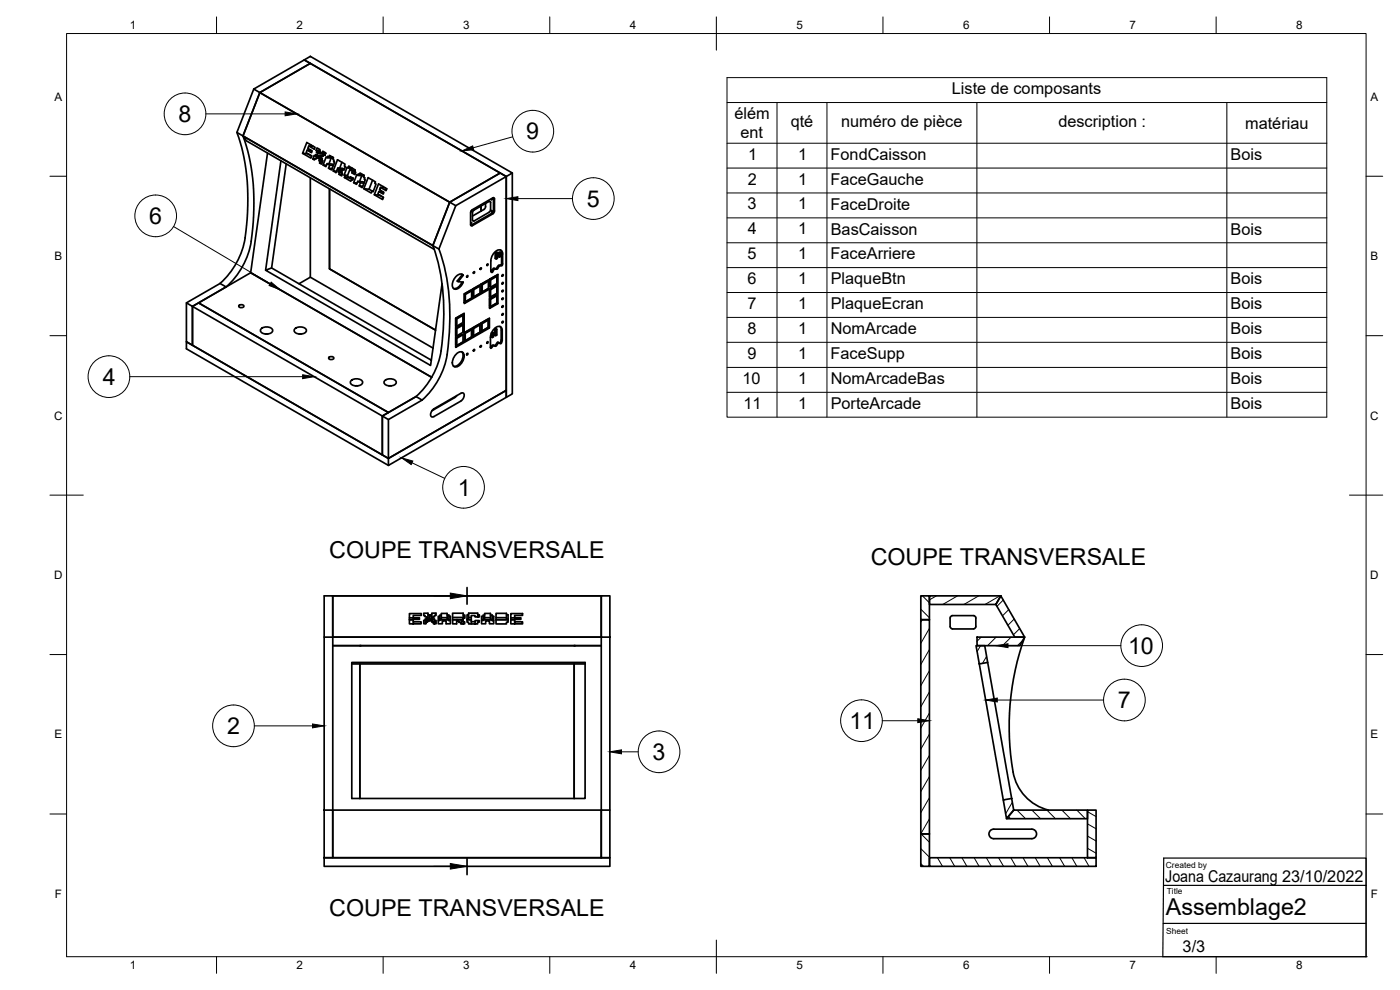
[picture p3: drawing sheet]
<svg xmlns="http://www.w3.org/2000/svg" width="420mm" height="297mm" viewBox="0 0 420 297" stroke-linecap="round" stroke-linejoin="round" font-family="sans-serif">
<!-- layer: Visible -->
<g fill="none" stroke="#000" stroke-width=".51">
<path d="M91.3 18l1.8-1.1 60.7 35-1.9 1.1zM71.1 39.7l1.8 1.1a64.6 64.6 0 0 1 1.7 35.1 23.8 23.8 0 0 1-6.7 10.2M76.2 26.7l-5.1 13a65.1 65.1 0 0 1 2.5 31.7M76.2 26.7l1.8 1.1-5.1 13M76.2 26.7l15.1-8.7 1.8 1-15.1 8.8M78 27.8l-5.1 13 57 32.9 5.1-13M78 27.8l15.1-8.8 57 32.9-15.1 8.8zM78 27.8l57 32.9M80.3 45.9l-5.1 35.9-15.6 9.1 57 32.9M84.3 48.2l-4.6 32.9M85.9 49.2l-4.4 31.2M92.4 46.1v.1"/>
<path d="M92.7 43.8l1.6 1 .3-.6-2.5-1.4-1.3 3.2 1.6 .2 1.2 .6M92.9 44.8l-.1 .3M93.1 53.3v29.9l-3.4 1.9M93.4 43.5l-.1 .4M93.5 45.2l-1.3-.2-.3 .8 1.7 1-.3 .6-2.5-1.4M94.1 43.9l-1.4-.1-.3 .7 1.3 .8-.2 .5-1.3-.8M94.6 46.8l-.3-.1-.4 1 .5 .1M94.8 45.2l1.1 .2M94.9 47.5h-.3l-.2 .5-.5-.3M95 45.7l1 .3M95.1 46.6l-.4-.2-.1 .4 1.6 .2 .1-.3M95.2 45.3l-.2 .4 1.1 .1"/>
<path d="M95.4 45.9l-.3 .7 1.5 .1M95.5 47.3h-.5l-.1 .4-.3-.2M95.5 47.5l1.1 .3M95.6 47l.8 .1M95.7 47.1l-.2 .4 1.2 .1M95.8 48.2l1 .3M95.8 46.9v.1M95.9 45.2h-1.1l.3-.8 1 .5-.3 .6 .4 .1-.1 .5M95.9 47.8l-.1 .4 1 .1M96.1 48.4l-.2 .5 .7 .1M96.5 47.1l-.9-.1-.2 .5-.4-.2M96.7 45.9l-.5-.2-.1 .4 1.5 .2"/>
<path d="M96.9 46.2l-.2 .5M97 46.7h-.4l-.2 .6 .3 .2-.2 .5 .4 .2-.4 1-.6-.3M97.2 46.4l-.2 .5-.4-.2M97.7 46l-1-.1 .2-.5 .9 .5-.3 .7-.3-.2 .4 .1M98.2 49.1l.8 .5 1 .1M98.2 47.3l-.3-.2-1 2.4 1.1 .1M98.7 47.1l-.4-.2-.1 .4 1.6 .2 .1-.3M98.9 56.7v24l31.8 18.3-31.8-18.3zM99 49.6l-.4 .9M99.4 47.4l-.7 1.8M100 47.3l-1.3-.2 .2-.5 1.2 .7-.2 .5 .4 .3-.2 .4 .3 .1-.9 2.4-.9-.5 1.1 .1M100.1 49.5l-1.9-.4-.4 .9-.9-.5"/>
<path d="M101.3 50.9l1 .2M101.4 50.4l1.7 .2-.1 .2M101.5 51.5l1 .3M101.5 50.5l-.2 .4 1.5 .1h-.4l-.1 .3 .3 .2-.1 .5 .3 .1-.3 .7-.8-.5M101.6 51.1l-.1 .4 1.1 .2M101.9 51.8l-.2 .5 1 .1M102.6 48.7l-.7 1.8M102.9 50.8l.4 .1M103.1 50.6l-1.7-.2-.6 1.4-.8-.5M103.2 50.9l.5-.9-.4-.2 .2-.6-2.2-1.3-1.3 3.4 1 .1M103.3 52.5l.9 .3M103.3 50.8h-.4l-.1 .4-.4-.2"/>
<path d="M103.4 53.3l1.9 1.1 .2-.6 .4 .1M103.6 52.7l-.2 .6 1.5 .1 .8 .5M104.5 50.4l-.3-.2-.9 2.3 1 .1M105 51l.8 .4 .6 .1M105 53.3l-.1 .1M105.7 50.5l-.2 .5M105.8 51.4l-.2 .5 1.1 .1M105.8 50.5l-1.3-.1 .2-.5 1.9 1.1-.2 .5 .4 .2-.3 .7-.9-.5M105.9 53.4h-.9l.1-.4 .9 .5-.2 .5-.3-.2M106.6 51.1l-1.6-.1-.8 1.9 .8 .5M107.4 54.4l.8 .5 1 .1M107.4 52.6l-.3-.2-1 2.4 1.1 .1"/>
<path d="M107.8 52.4l-.3-.2-.1 .4 1.6 .2 .1-.3M108.2 54.9l-.4 .9 1.1 .1M108.6 52.7l-.7 1.7M109.2 52.5l-1.4-.1 .3-.5 1.2 .7-.2 .6 .4 .2-.2 .4 .3 .2-.9 2.3-.9-.5M109.2 56.6l2.2 1.3 .2-.6 .4 .1M109.3 54.8l-1.9-.4-.4 .9-.9-.5M111.6 57.3l.4 .2 .9-2.3-.4-.2 .2-.4-2.2-1.3-1.3 3.3 1.6 .2 1 .6M111.8 54.1l-1 2.7M113.9 58.6h.1M114.2 56.2l1.7 1 .2-.6-2.5-1.4-1.3 3.2 1.6 .2 1.2 .6M114.4 57.3l-.1 .2M114.9 56l-.1 .3"/>
<path d="M115 57.6l-1.3-.1-.3 .8 1.7 .9-.3 .7-2.5-1.5M115.6 56.4l-1.4-.2-.3 .7 1.3 .8-.2 .5-1.3-.7M147.6 59.6l-.1 .3zM148.1 59.3v3.8l-.3 .7-6.5 3.8M153.8 51.9v66.3l-1.9 1v-66.2l-1.8-1.1-15.1 8.8 1.8 1M73.6 71.3a23.4 23.4 0 0 1-7.5 13.7M130.3 74.8l-56.3-32.5-1.1-1.5 57 32.9a64.5 64.5 0 0 1 1.7 35.1 23.8 23.8 0 0 1-6.7 10.2l-8.3 4.8M131.7 74.7l5.1-13 15.1-8.7v64.1l-35.3 20.4v-11.6l10.1-5.9M131.7 74.7a65.6 65.6 0 0 1 2.5 31.7M135 60.7l-5.1 13 1.8 1M141.2 63.8l.5-.9 6.2-3.5h.4l.1 3.9-.3 .7-6.6 3.8-.3-.4v-3.6M141.5 66.8l-.1 .3z"/>
<path d="M141.5 63.2l-.2 .3M141.8 66v-2.1l.3-.7 4.6-2.7h.5v2.4l-.3 .7-4.6 2.7M141.8 66l.1 .2 .4 .1M144.4 61.8v1.6M145.7 61.1v1.1l-.3 .5-3.6 2.1M146.3 79.2l.2 .1-.3 .4zM147.6 63.2l-.1 .3zM148.6 75.8l.4-.2 .3 .2-.4 .2M149.3 75.8v1.7l-.4 .2-.3-.2v-1.7l.3 .2v1.7M149.6 75.8l.3-.2 .3 .2-.3 .2zM149.9 76v1.2M150.2 75l.4 1"/>
<path d="M150.2 75.8v1.1l-.3 .3-.3-.2v-1.2M150.5 76.1v2.9M150.8 76.2v2.9M150.9 76.2a1.19 1.19 0 0 0-.9-1.3 1.19 1.19 0 0 0-1.4 .6l-.8 1a6.9 6.9 0 0 0-.5 4.7 .36 .36 0 0 0 .3 .5 .36 .36 0 0 0 .4-.4l.4-.7 .8 .2 .8-1.1h.7l.1-.6-.3-.1-.1 .5-.7 .1-.5 .6a.82 .82 0 0 1-1.2 .3l-.6 1M55.9 90.9l1.9 1v11.7l-1.9-1.1v-11.6l10.1-5.8 1.9 1-10.1 5.8 56.9 32.9v11.7l1.9 1M57.8 91.9l1.8-1 57 32.9-1.9 1v11.7l-56.9-32.9zM71.7 91.7a.82 .82 0 0 1 .8-.3 .82 .82 0 0 1 .7 .6 .82 .82 0 0 1-.9 .3 .82 .82 0 0 1-.6-.6zM75.2 81.8l54.4 31.4M78.3 98.7a2.44 2.44 0 0 1 3.5 .3 1.93 1.93 0 0 1-2.7 1.1 .93 .93 0 0 1-.8-1.4zM88.5 98.7a2.44 2.44 0 0 1 3.4 .3 1.93 1.93 0 0 1-2.7 1.1 .93 .93 0 0 1-.7-1.4zM93.1 83.2l36.9 21.2M132.7 85.1l-3.5 24.6-49.5-28.6 1.8-.7 47.9 27.7"/>
<path d="M136.8 95.5l1.9-1.1 .3 .2-1.9 1.1M136.8 98.4l.3 .2v2.2l-.3-.2zM136.8 98.4l1.9-1.1 .3 .2-1.9 1.1M137 82.8a1.37 1.37 0 0 1 2-.2l-.3-.2-1.5 1.9 1.8 .3a2.57 2.57 0 0 1-2.7 2.1 2.77 2.77 0 0 1 .7-3.9zM138.6 82.3l.1 .1M138.7 84.6a2.83 2.83 0 0 1-2.6 2M139 96.8l-1.9 1-.3-.1v-2.2l.3 .2v2.1M139 97.5v2.2l-1.9 1.1M139 94.2v5.5l.3 .2 7.6-4.4v2.9M139 82.6l-1.5 1.9M139.3 99.9l1.9-1.1 .3 .2-1.9 1zM139.3 90.7l7.3-4.2 .3 .2-7.6 4.4v-2.9l10.1-5.9v8.8"/>
<path d="M139.4 88.2l1.8-1.1 .3 .2-1.8 1.1M140.2 82.7l.2 .1-.3 .4zM141.5 99v2.1l-1.9 1.1-.3-.2v-8l-2.5 1.5v8.7l10.1-5.8-.3-.2-9.8 5.7M141.5 87.3v2.2l-1.8 1-.3-.1v-2.2l.3 .2v2.1M141.8 98.4l1.9-1.1 .3 .2-1.9 1.1zM141.9 86.7l1.9-1.1 .3 .2-1.9 1.1M142.1 98.6v2.2M142.3 81.5l.1 .1-.3 .4zM144 97.5v2.2l-1.9 1.1-.3-.2v-2.2M144.1 85.8v2.2l-1.9 1.1-.3-.2v-2.2l.3 .2v2.2M144.3 80.4l.2 .1-.4 .3zM144.4 97l1.8-1.1 .3 .1v2.2l-1.8 1.1-.3-.2v-2.1l.3 .1v2.2"/>
<path d="M144.4 85.3l1.9-1.1 .3 .2-1.9 1.1zM144.7 85.5v2.1M146.5 96l-1.8 1.1M146.6 95.7v2.5M146.6 84.4v2.1l-1.9 1.1-.3-.2v-2.1M146.9 83.8l1.9-1.1 .3 .2-1.9 1.1zM146.9 86.7l.3 .2v2.2l-.3-.2zM146.9 89.6l.3 .2v2.2l-.3-.2zM146.9 89.6l1.9-1 .3 .1-1.9 1.1M147.2 86.9l1.9-1.1-.3-.2-1.9 1.1v5.8l2.5-1.4-.3-.2-2.2 1.3M147.2 84v2.2M147.3 81.2h.1"/>
<path d="M147.5 99.9l.3 .2v1.2l-.3-.2zM147.5 99.9l.3-.2 .3 .2-.3 .2M148.1 99.9v1.2l-.3 .2M148.4 98.8l.4-.2 .3 .2-.3 .2M149.1 98.8v1.7l-.3 .2-.4-.2v-1.7l.4 .2v1.7M149.1 82.9v2.2l-1.9 1.1-.3-.2v-2.2M149.1 85.8v2.2l-1.9 1.1M149.1 88.7v2.2l-1.9 1.1M149.1 82.5v8.4M150.1 98l.3 .7v3.2M150.8 87.1l.2 .1-.3 .4zM150.8 94.1l.2 .1-.3 .4z"/>
<path d="M150.8 91.7l.2 .1-.3 .4zM150.8 96.4l.2 .1-.3 .4zM150.8 84.7l.2 .2-.3 .3zM150.8 82.4l.2 .1-.3 .4zM150.8 89.4l.2 .1-.3 .4zM79.6 100.2h.8M89.7 100.2h.8M98.7 107.3a.82 .82 0 0 1 .8-.4 .82 .82 0 0 1 .6 .7 .82 .82 0 0 1-.8 .3 .82 .82 0 0 1-.6-.6zM105.3 114.2a2.44 2.44 0 0 1 3.5 .4 1.93 1.93 0 0 1-2.7 1 .93 .93 0 0 1-.8-1.4zM106.6 115.8h.8M115.4 114.2a2.44 2.44 0 0 1 3.5 .4 1.93 1.93 0 0 1-2.7 1 .93 .93 0 0 1-.8-1.4zM116.7 115.8h.8"/>
<path d="M134.2 106.4a23.4 23.4 0 0 1-7.5 13.6M136.8 101.3l1.9-1 .3 .1-1.9 1.1M137.1 106.1a1.26 1.26 0 0 1 1.7-.5 1.26 1.26 0 0 1 .4 1.8 2.8 2.8 0 0 1-2.9 2.6 2.8 2.8 0 0 1 .8-3.9zM137.1 118.7l-.6 .6-6.9 4M138.3 118l.6-.1a1.59 1.59 0 0 1-.6 2.4l-8.1 4.7-.6 .1a1.58 1.58 0 0 1 .6-2.4l8.1-4.7M138.6 105.6a3.1 3.1 0 0 1-2.5 4.3M139 100.4v2.2l-1.9 1.1-.3-.2v-2.2l.3 .2v2.2M139.6 100v2.2M140.2 106l.2 .1-.3 .4zM142.3 104.9l.1 .1-.3 .3zM144.3 103.7l.2 .1-.4 .4zM146.3 102.5l.2 .1-.3 .4z"/>
<path d="M148.5 103.8l-.7-.3-.6 .7M149.8 102.9l-.5-.2-.9 1M150.7 102.1v-2.9a1.19 1.19 0 0 0-.8-1.3 1.19 1.19 0 0 0-1.4 .6l-.8 1a6.7 6.7 0 0 0-.5 4.6l.1 .4 .8-.8 .6 .2 .9-1h.2a.49 .49 0 0 0 .7 .2 .49 .49 0 0 0 .2-.7v-.3l-.3-.2-.2 .7-.3 .4M150.7 102.1h.1M116.6 137.5l35.3-20.4v2.1l-35.3 20.4zM116.6 137.5l-60.7-35v2.2l60.7 34.9M126.7 120l-1.8-1-10.2 5.8 1.9 1.1M99.9 178.8h80.5v12.4h-80.5zM276.4 178.8h2.5v7.1h-2.5zM278.9 178.8h21.5l-1.5 2.6h-20zM300.4 178.8l7.1 12.4h-3l-5.6-9.8zM97.3 191.2h2.6v51.9"/>
<path d="M99.9 193.7h80.5M105.6 198.8h70v40.8h-70zM105.6 199.2h70M108 199.2v40.4M122.9 185.4h1.1M122.9 185.9h1.1M124 185.3v-.7h2.4v-.5h-3.5v3.1h3.5v-.6h-2.4v.6M124 185.8v-.5h1.9v.5h-1.9v.8M127.6 186.1h-.4v1h.7v-.4h.4v-.4h.5v-.5h.2v.5h.6v.4h.5v.5h.8v-1.1h-.5v1.1M127.6 187h.3M128.1 185.7h-.5v1.4M128.1 185.3h.3"/>
<path d="M128.1 185.9h.7M128.4 184.5v-.5h-1.3v.7h.5v.4h.5v1.6M128.9 184.9v-.4h-.5v1.3h.5M129 184.9l-.1 .9M129 185.9h.9M129.6 184.5h-.6v1.7M129.6 185.3h.3M129.9 185.7v-.6h.5v-.4h.5v-.7h-1.3v1.8h-.6M130.1 187h.3M130.4 186.1v-.4h-.5v1M132 184.9h-.5v2.3h1.3v-.9h1.1v.9h1.3v-2.3h-.5v1.3h.5M132 185.9h2.7"/>
<path d="M132.4 184.5h-.4v1.7h-.5M132.4 185.3h1.8M134.2 184.5v-.4h-1.8v1.7h-.4M134.7 184.9v-.4h-.5v1.3h.5M135.8 185.3h3.2M135.8 185.9h1.3M137.2 185.9h1.3M139 184.5v-.5h-3.2v3.2h1.3v-1.3h.1v.4h.5v.4h.6v.5h1.1v-.6h-.4v.6M139 186.6v-.4h-.5v1M139 185.5v-1h.5v.9l-.5 .1v.4h-.5v.3M140.2 185.9h1.2M140.6 184.5h-.4v2.2h.4v.5h2.7v-.5h.5v-.5h-1.2v1"/>
<path d="M140.6 185.3h.8M142.6 186.5h-1.2v.7M143.4 184.5v-.5h-2.8v1.8h-.4M143.4 185.1v-.6h.5v.6h-1.3v-.4h-1.2v1.8M145 184.9h-.5v2.3h1.3v-.9h1.1v.9h1.3v-2.3h-.5v1.3h.5M145 185.9h2.7M145.4 184.5h-.4v1.7h-.5M145.4 185.3h1.8M147.2 184.5v-.4h-1.8v1.7h-.4M147.7 184.9v-.4h-.5v1.3h.5M148.9 185.3h3.1M148.9 185.9h3.6"/>
<path d="M152 184.5h.5v2.2h-.5v.5h-3.1v-3.2h3.1v1.7h.5M153.3 185.4h1.2M153.3 185.9h1.2M154.5 185.3v-.7h2.3v-.5h-3.5v3.1h3.5v-.6h-2.3v.6M154.5 185.8v-.5h1.8v.5h-1.8v.8M172.3 199.2v40.4M183 191.2h-2.6v-12.4h2.6v78.6h-2.6v-14.3M276.4 185.9h2.5v64.3h-2.5zM285.1 185.4v2.6M285.2 185.4l.2-.5 .5-.2 6.5 .1 .5 .6v2.6M292.9 188l-.2 .5-.5 .2h-6.3l-.5-.2-.2-.5M292.9 193.7h2.6l.9 5.1-2.5 .4z"/>
<path d="M293.2 191.2h14.3l-1.5 2.5h-12.8zM293.9 199.2l7.2 40.8M296.4 198.8l7.2 40.8M307.5 191.2a79 79 0 0 0-3.2 41.7 14.3 14.3 0 0 0 10.4 10.2M97.3 257.4h85.7v2.5h-85.7zM97.3 243.1h2.6v14.3h-2.6v-78.6h2.6v12.4h80.5v51.9h2.6M99.9 243.1h80.5v14.3h-80.5zM276.4 250.2h2.5v9.7h-2.5zM278.9 257.4h50.1v2.5h-50.1zM297.4 249.1l.8-.3h11.5a1.43 1.43 0 0 1 1.4 1.4 1.43 1.43 0 0 1-1.5 1.4h-11.4a1.43 1.43 0 0 1-1.3-.9 1.43 1.43 0 0 1 .5-1.6zM301.1 240l2.5-.4 .6 3.5-2.1 2.5zM304.2 243.1h22.2v2.5h-24.3z"/>
<path d="M326.4 243.1h2.6v14.3h-2.6z"/>
</g>
<g fill="#000">
<circle cx="108" cy="193.7" r=".25"/>
<circle cx="172.3" cy="193.7" r=".25"/>
</g>
<!-- layer: BORDER -->
<g fill="none" stroke="#000" stroke-width=".3">
<path d="M20 10.1h390v276.9h-390zM65 5.1v5M115 5.1v5M165 5.1v5M215 5.1v10M265 5.1v5M315 5.1v5M365 5.1v5M15 52.9h5M410 52.9h5M15 100.7h5M410 100.7h5"/>
<path d="M15 148.6h10M405 148.6h10M15 196.4h5M410 196.4h5M15 244.2h5M410 244.2h5M65 287v5M115 287v5M165 287v5M215 282.1v9.9M265 287v5M315 287v5"/>
<path d="M365 287v5"/>
</g>
<!-- layer: TITLEBLOCK -->
<path d="M349.2 257.5h60.8v29.5h-61l.2-29.5M349.1 277.1h60.9M349.3 265.6h60.8" fill="none" stroke="#000" stroke-width=".36"/>
<circle cx="410" cy="287" r=".18" fill="#000"/>
<!-- layer: Parts Lists -->
<g fill="none" stroke="#000" stroke-width=".3">
<path d="M218.2 23.3h180v101.9h-180zM218.2 30.8h180M233.2 30.8v94.4M248.2 30.8v94.4M293.2 30.8v94.4M368.2 30.8v94.4M218.2 43h180M218.2 50.4h180M218.2 57.9h180M218.2 65.4h180M218.2 72.8h180M218.2 80.3h180"/>
<path d="M218.2 87.8h180M218.2 95.2h180M218.2 102.7h180M218.2 110.2h180M218.2 117.7h180"/>
</g>
<!-- layer: Balloons -->
<g fill="none" stroke="#000" stroke-width=".3">
<path d="M61.8 34.2h23.8M153.9 41l-11.9 3.4M155.4 59.6h16.4M52.1 68l29 17.2M38.9 113h51.9M123.7 138.9l9.8 4.6M302.5 193.7h33.9M76.3 217.8h17.5M264.8 216.2h10.6M299.3 210h31.9M186.5 225.6h5"/>
<circle cx="55.5" cy="34.2" r="6.3"/>
<circle cx="159.9" cy="39.4" r="6.3"/>
<circle cx="178.1" cy="59.6" r="6.3"/>
<circle cx="46.7" cy="64.8" r="6.3"/>
<circle cx="32.7" cy="113" r="6.3"/>
<circle cx="139.1" cy="146.2" r="6.3"/>
<circle cx="342.6" cy="193.7" r="6.3"/>
<circle cx="70.1" cy="217.8" r="6.3"/>
<circle cx="258.5" cy="216.2" r="6.3"/>
<circle cx="337.4" cy="210" r="6.3"/>
<circle cx="197.8" cy="225.6" r="6.3"/>
</g>
<path d="M85.6 33.6l3.5 .6-3.5 .5zM138.6 45.3l3.3-1.5 .3 1.1zM151.9 59.6l3.5-.6v1.2zM81.4 84.7l2.7 2.2-3.3-1.2zM90.8 112.4l3.5 .6-3.5 .6zM120.5 137.4l3.4 .9-.5 1.1zM299 193.7l3.5-.5v1.1zM93.8 217.2l3.5 .6-3.5 .6zM275.4 215.7l3.5 .5-3.5 .6zM295.8 210l3.5-.5v1.1zM183 225.6l3.5-.6v1.2z" fill="#000" stroke="#000" stroke-width=".3"/>
<!-- layer: Hatching -->
<g fill="none" stroke="#000" stroke-width=".3">
<path d="M276.8 178.8l2.1 2.1M281 178.8l-2.1 1.2M287.4 178.8l-4.5 2.6M293.7 178.8l-4.4 2.6M300.1 178.8l-4.5 2.6M276.4 182.8l2.5 2.6M276.8 185.9l-.4 .7M278.9 188.5l-2.5 4.5M278.9 194.9l-2.5 4.4M294.3 193.7l-1.1 1.8M294.5 191.2l-1.3 1.2M296.1 196.9l-1.2 2.1"/>
<path d="M299 191.2l-2.6 2.5M301.1 180l-1.9 1.9M302.7 182.9l-1.8 1.9M303.4 191.2l-2.5 2.5M304.4 185.7l-1.9 1.9M306 188.6l-1.9 1.9M306.9 192.2l-1.5 1.5M278.9 201.2l-2.5 4.5M278.9 207.6l-2.5 4.4M278.9 213.9l-2.5 4.5M278.9 220.3l-2.5 4.4M278.9 226.6l-2.5 4.5"/>
<path d="M278.9 233l-2.5 4.4M278.9 239.3l-2.5 4.5M276.4 259.1l.8 .8M276.4 254.6l2.5 2.6M276.4 250.2l2.5 2.5M278.9 259.5l.3 .4M278.9 245.7l-2.5 4.4M281.3 257.4l1.6 2.5M285 257.4l1.5 2.5M288.7 257.4l1.5 2.5M292.4 257.4l1.4 2.5M296 257.4l1.5 2.5"/>
<path d="M299.7 257.4l1.5 2.5M302.6 245l.7 .6M303.4 257.4l1.4 2.5M303.8 240.7l-2 3.4M305.2 243.1l2.6 2.5M307 257.4l1.5 2.5M309.7 243.1l2.6 2.5M310.7 257.4l1.5 2.5M314.2 243.1l2.6 2.5M314.3 257.4l1.5 2.5M318 257.4l1.5 2.5M318.7 243.1l2.5 2.5"/>
<path d="M321.7 257.4l1.5 2.5M323.2 243.1l2.5 2.5M325.4 257.4l1.4 2.5M326.4 254.5l2.6 1.5M326.4 250.9l2.6 1.4M326.4 247.2l2.6 1.5M326.4 243.5l2.6 1.5"/>
</g>
<!-- layer: Section Lines -->
<path d="M140.2 176.3v5M140.2 257.4v5" fill="none" stroke="#000" stroke-width=".51"/>
<path d="M130.2 178.8h4.9M130.2 259.9h4.9" fill="none" stroke="#000" stroke-width=".3"/>
<path d="M135.1 178l5.1 .8-5.1 .8zM135.1 259.1l5.1 .8-5.1 .9z" fill="#000" stroke="#000" stroke-width=".3"/>
<g font-size="7">
<text x="53.6" y="36.6">8</text>
<text x="157.9" y="41.8">9</text>
<text x="176.1" y="62.1">5</text>
<text x="44.8" y="67.3">6</text>
<text x="30.9" y="115.5">4</text>
<text x="137.4" y="148.7">1</text>
<text x="98.8" y="167.4">COUPE TRANSVERSALE</text>
<text x="261.3" y="169.5">COUPE TRANSVERSALE</text>
<text x="338.5" y="196.2">10</text>
<text x="335.5" y="212.5">7</text>
<text x="68.2" y="220.3">2</text>
<text x="254.9" y="218.7">11</text>
<text x="195.9" y="228">3</text>
<text x="98.8" y="274.8">COUPE TRANSVERSALE</text>
<text x="349.9" y="274.7">Assemblage2</text>
</g>
<g font-size="4.9">
<text x="285.7" y="28.3">Liste de composants</text>
<text x="220.5" y="35.7">élém</text>
<text x="222.2" y="41.5">ent</text>
<text x="237.3" y="38.1">qté</text>
<text x="252.4" y="38.1">numéro de pièce</text>
<text x="317.6" y="38.1">description :</text>
<text x="373.7" y="38.6">matériau</text>
<text x="224.5" y="47.9">1</text>
<text x="239.5" y="47.9">1</text>
<text x="369.3" y="48">Bois</text>
<text x="249.3" y="48">FondCaisson</text>
<text x="224.4" y="55.4">2</text>
<text x="239.5" y="55.4">1</text>
<text x="249.3" y="55.5">FaceGauche</text>
<text x="224.3" y="62.8">3</text>
<text x="239.5" y="62.8">1</text>
<text x="249.3" y="62.9">FaceDroite</text>
<text x="224.4" y="70.3">4</text>
<text x="239.5" y="70.3">1</text>
<text x="249.3" y="70.4">BasCaisson</text>
<text x="369.3" y="70.4">Bois</text>
<text x="224.3" y="77.7">5</text>
<text x="239.5" y="77.8">1</text>
<text x="249.3" y="77.8">FaceArriere</text>
<text x="224.3" y="85.2">6</text>
<text x="239.5" y="85.2">1</text>
<text x="249.3" y="85.3">PlaqueBtn</text>
<text x="369.3" y="85.3">Bois</text>
<text x="224.3" y="92.7">7</text>
<text x="239.5" y="92.7">1</text>
<text x="249.3" y="92.8">PlaqueEcran</text>
<text x="369.3" y="92.8">Bois</text>
<text x="224.3" y="100.1">8</text>
<text x="239.5" y="100.1">1</text>
<text x="249.3" y="100.3">NomArcade</text>
<text x="369.3" y="100.3">Bois</text>
<text x="224.3" y="107.6">9</text>
<text x="239.5" y="107.6">1</text>
<text x="249.3" y="107.8">FaceSupp</text>
<text x="369.3" y="107.7">Bois</text>
<text x="222.8" y="115.2">10</text>
<text x="239.5" y="115.2">1</text>
<text x="249.3" y="115.2">NomArcadeBas</text>
<text x="369.3" y="115.2">Bois</text>
<text x="223.2" y="122.6">11</text>
<text x="239.5" y="122.6">1</text>
<text x="249.3" y="122.7">PorteArcade</text>
<text x="369.3" y="122.7">Bois</text>
<text x="349.7" y="264.6">Joana Cazaurang 23/10/2022</text>
<text x="354.9" y="285.6">3/3</text>
</g>
<g font-size="3.5">
<text x="39" y="8.8">1</text>
<text x="89" y="8.8">2</text>
<text x="139" y="8.8">3</text>
<text x="189" y="8.8">4</text>
<text x="239" y="8.8">5</text>
<text x="289" y="8.8">6</text>
<text x="339" y="8.8">7</text>
<text x="389" y="8.8">8</text>
<text x="16.3" y="30.2">A</text>
<text x="411.3" y="30.2">A</text>
<text x="16.3" y="78">B</text>
<text x="411.3" y="78">B</text>
<text x="16.2" y="125.9">C</text>
<text x="411.2" y="125.9">C</text>
<text x="16.2" y="173.7">D</text>
<text x="411.2" y="173.7">D</text>
<text x="16.3" y="221.6">E</text>
<text x="411.3" y="221.6">E</text>
<text x="16.4" y="269.4">F</text>
<text x="411.4" y="269.4">F</text>
<text x="39" y="290.8">1</text>
<text x="89" y="290.8">2</text>
<text x="139" y="290.8">3</text>
<text x="189" y="290.8">4</text>
<text x="239" y="290.8">5</text>
<text x="289" y="290.8">6</text>
<text x="339" y="290.8">7</text>
<text x="389" y="290.8">8</text>
</g>
<g font-size="2.5">
<text x="349.9" y="260.3">Created by</text>
<text x="350.2" y="268.3">Title</text>
<text x="350" y="280.1">Sheet</text>
</g>
</svg>
